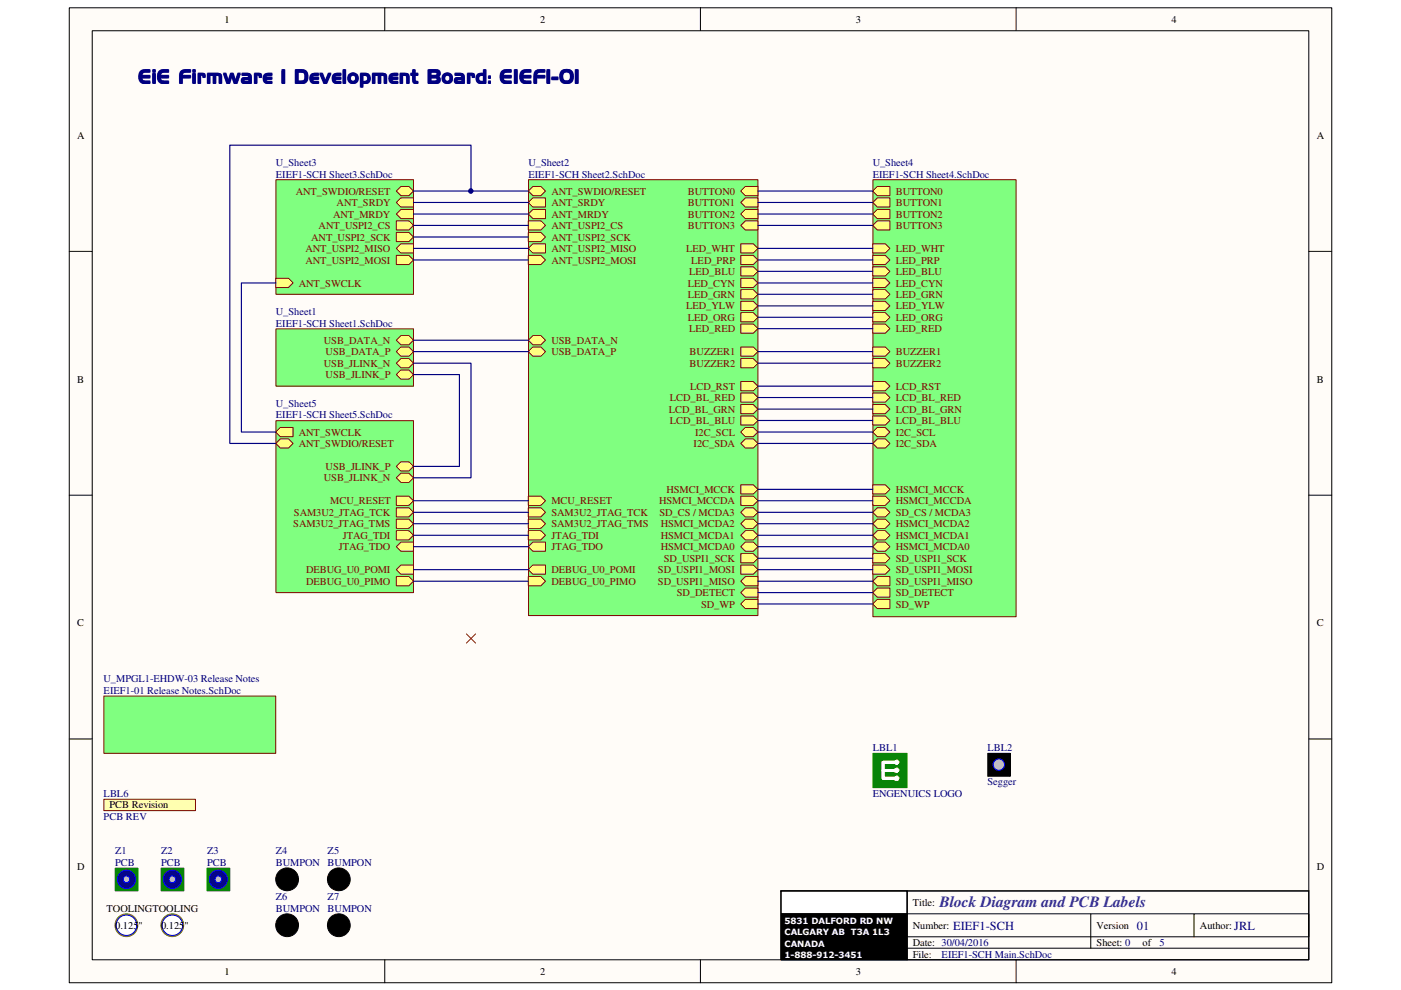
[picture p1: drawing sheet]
<svg xmlns="http://www.w3.org/2000/svg" width="297mm" height="210mm" viewBox="0 0 297 210" stroke-linecap="round" stroke-linejoin="round" font-family="sans-serif">
<path d="M14.7 1.7h267.7v206.7h-267.7z" fill="#fffcf8"/>
<path d="M14.7 1.7h267.7v206.7h-267.7z" fill="none" stroke="#000" stroke-width=".21"/>
<path d="M19.6 6.6h257.9v196.9h-257.9z" fill="#fffcf8"/>
<g fill="none" stroke="#000" stroke-width=".21">
<path d="M19.6 6.5h257.9v197h-257.9zM81.6 1.6v4.9M148.5 1.6v4.9M215.4 1.6v4.9M14.7 53.3h4.9M277.5 53.3h4.9M14.7 105h4.9M277.5 105h4.9M14.7 156.7h4.9M277.5 156.7h4.9M165.6 188.9h26.7M192.3 198.6h85.2v-4.8h-24.4v4.8"/>
<path d="M192.3 193.8h60.8M231.3 193.8v7.2M277.5 188.9h-85.2v14.6M81.6 203.5v4.9M148.5 203.5v4.9M192.3 201h85.2M215.4 203.5v4.9"/>
</g>
<path d="M165.6 189h26.7v4.8h-26.7z" fill="#fff"/>
<path d="M165.6 188.9h26.7v4.9h-26.7zM165.6 193.8h26.7v9.7h-26.7z" fill="none" stroke="#000" stroke-width=".21"/>
<path d="M165.6 188.9h111.9v14.6h-111.9zM165.6 193.8h26.7M192.3 188.9v14.6" fill="none" stroke="#000" stroke-width=".24"/>
<path d="M165.6 193.8h26.7v9.7h-26.7z" fill="#000"/>
<path d="M22.1 169.5h19.3v2.4h-19.3z" fill="#ffffb0"/>
<path d="M22 169.5h19.4v2.4h-19.4z" fill="none" stroke="#800000" stroke-width=".21"/>
<path d="M24.5 184.1h4.7v4.8h-4.7z" fill="#008000"/>
<path d="M24.4 184.1h4.8v4.8h-4.8z" fill="none" stroke="#008000" stroke-width=".21"/>
<circle cx="26.8" cy="186.4" r="1.94" fill="#11037f"/>
<circle cx="26.8" cy="186.4" r="1.94" fill="none" stroke="#00f" stroke-width=".21"/>
<circle cx="26.8" cy="186.4" r=".71" fill="#c0c0c0"/>
<circle cx="26.8" cy="186.4" r=".71" fill="none" stroke="#00f" stroke-width=".21"/>
<path d="M34.2 184.1h4.8v4.8h-4.8z" fill="#008000"/>
<path d="M34.2 184.1h4.8v4.8h-4.8z" fill="none" stroke="#008000" stroke-width=".21"/>
<circle cx="36.5" cy="186.4" r="1.94" fill="#11037f"/>
<circle cx="36.5" cy="186.4" r="1.94" fill="none" stroke="#00f" stroke-width=".21"/>
<circle cx="36.5" cy="186.4" r=".71" fill="#c0c0c0"/>
<circle cx="36.5" cy="186.4" r=".71" fill="none" stroke="#00f" stroke-width=".21"/>
<path d="M43.9 184.1h4.8v4.8h-4.8z" fill="#008000"/>
<path d="M43.9 184.1h4.8v4.8h-4.8z" fill="none" stroke="#008000" stroke-width=".21"/>
<circle cx="46.3" cy="186.4" r="1.94" fill="#11037f"/>
<circle cx="46.3" cy="186.4" r="1.94" fill="none" stroke="#00f" stroke-width=".21"/>
<circle cx="46.3" cy="186.4" r=".71" fill="#c0c0c0"/>
<circle cx="46.3" cy="186.4" r=".71" fill="none" stroke="#00f" stroke-width=".21"/>
<circle cx="26.8" cy="196.2" r="2.41" fill="#909100"/>
<circle cx="26.8" cy="196.2" r="2.41" fill="none" stroke="#808000" stroke-width=".21"/>
<circle cx="26.8" cy="196.2" r="2.17" fill="#fff"/>
<circle cx="26.8" cy="196.2" r="2.17" fill="none" stroke="#00f" stroke-width=".21"/>
<circle cx="36.5" cy="196.2" r="2.41" fill="#909100"/>
<circle cx="36.5" cy="196.2" r="2.41" fill="none" stroke="#808000" stroke-width=".21"/>
<circle cx="36.6" cy="196.2" r="2.17" fill="#fff"/>
<circle cx="36.6" cy="196.2" r="2.17" fill="none" stroke="#00f" stroke-width=".21"/>
<path d="M58.5 69.8h29.2v12.1h-29.2z" fill="#80ff80"/>
<path d="M58.5 69.7h29.2v12.2h-29.2z" fill="none" stroke="#800000" stroke-width=".21"/>
<path d="M84 72.1l1-.9h1.7l1 .9-1 1h-1.7z" fill-rule="evenodd" fill="#ffff80"/>
<path d="M84 72.1l1-.9h1.7l1 .9-1 1h-1.7z" fill="none" stroke="#800000" stroke-width=".21"/>
<path d="M84 74.5l1-.9h1.7l1 .9-1 1h-1.7z" fill-rule="evenodd" fill="#ffff80"/>
<path d="M84 74.5l1-.9h1.7l1 .9-1 1h-1.7z" fill="none" stroke="#800000" stroke-width=".21"/>
<path d="M84 77l1-1h1.7l1 1-1 1h-1.7z" fill-rule="evenodd" fill="#ffff80"/>
<path d="M84 77l1-1h1.7l1 1-1 1h-1.7z" fill="none" stroke="#800000" stroke-width=".21"/>
<path d="M84 79.4l1-1h1.7l1 1-1 1h-1.7z" fill-rule="evenodd" fill="#ffff80"/>
<path d="M84 79.4l1-1h1.7l1 1-1 1h-1.7z" fill="none" stroke="#800000" stroke-width=".21"/>
<path d="M112.1 38.1h48.6v92.4h-48.6z" fill="#80ff80"/>
<path d="M112.1 38.1h48.6v92.4h-48.6z" fill="none" stroke="#800000" stroke-width=".21"/>
<path d="M157.1 80.9h2.6l1 1-1 .9h-2.6z" fill-rule="evenodd" fill="#ffff80"/>
<path d="M157.1 80.9h2.6l1 1-1 .9h-2.6z" fill="none" stroke="#800000" stroke-width=".21"/>
<path d="M157.1 83.3h2.6l1 1-1 1h-2.6z" fill-rule="evenodd" fill="#ffff80"/>
<path d="M157.1 83.3h2.6l1 1-1 1h-2.6z" fill="none" stroke="#800000" stroke-width=".21"/>
<path d="M157.1 85.8h2.6l1 .9-1 1h-2.6z" fill-rule="evenodd" fill="#ffff80"/>
<path d="M157.1 85.8h2.6l1 .9-1 1h-2.6z" fill="none" stroke="#800000" stroke-width=".21"/>
<path d="M157.1 88.2h2.6l1 1-1 .9h-2.6z" fill-rule="evenodd" fill="#ffff80"/>
<path d="M157.1 88.2h2.6l1 1-1 .9h-2.6z" fill="none" stroke="#800000" stroke-width=".21"/>
<path d="M157.1 73.6h2.6l1 .9-1 1h-2.6z" fill-rule="evenodd" fill="#ffff80"/>
<path d="M157.1 73.6h2.6l1 .9-1 1h-2.6z" fill="none" stroke="#800000" stroke-width=".21"/>
<path d="M157.1 42.9l.9-.9h2.7v1.9h-2.7z" fill-rule="evenodd" fill="#ffff80"/>
<path d="M157.1 42.9l.9-.9h2.7v1.9h-2.7z" fill="none" stroke="#800000" stroke-width=".21"/>
<path d="M157.1 45.4l.9-1h2.7v2h-2.7z" fill-rule="evenodd" fill="#ffff80"/>
<path d="M157.1 45.4l.9-1h2.7v2h-2.7z" fill="none" stroke="#800000" stroke-width=".21"/>
<path d="M157.1 47.8l.9-1h2.7v2h-2.7z" fill-rule="evenodd" fill="#ffff80"/>
<path d="M157.1 47.8l.9-1h2.7v2h-2.7z" fill="none" stroke="#800000" stroke-width=".21"/>
<path d="M157.1 40.5l.9-1h2.7v2h-2.7z" fill-rule="evenodd" fill="#ffff80"/>
<path d="M157.1 40.5l.9-1h2.7v2h-2.7z" fill="none" stroke="#800000" stroke-width=".21"/>
<path d="M112 122.3h2.7l1 .9-1 1h-2.7z" fill-rule="evenodd" fill="#ffff80"/>
<path d="M112 122.3h2.7l1 .9-1 1h-2.7z" fill="none" stroke="#800000" stroke-width=".21"/>
<path d="M112 120.8l1-1h2.7v2h-2.7z" fill-rule="evenodd" fill="#ffff80"/>
<path d="M112 120.8l1-1h2.7v2h-2.7z" fill="none" stroke="#800000" stroke-width=".21"/>
<path d="M157.1 123.2l.9-.9h2.7v1.9h-2.7z" fill-rule="evenodd" fill="#ffff80"/>
<path d="M157.1 123.2l.9-.9h2.7v1.9h-2.7z" fill="none" stroke="#800000" stroke-width=".21"/>
<path d="M157.1 119.8h2.6l1 1-1 1h-2.6z" fill-rule="evenodd" fill="#ffff80"/>
<path d="M157.1 119.8h2.6l1 1-1 1h-2.6z" fill="none" stroke="#800000" stroke-width=".21"/>
<path d="M157.1 117.4h2.6l1 1-1 .9h-2.6z" fill-rule="evenodd" fill="#ffff80"/>
<path d="M157.1 117.4h2.6l1 1-1 .9h-2.6z" fill="none" stroke="#800000" stroke-width=".21"/>
<path d="M157.1 108.6l.9-.9h1.7l1 .9-1 1h-1.7z" fill-rule="evenodd" fill="#ffff80"/>
<path d="M157.1 108.6l.9-.9h1.7l1 .9-1 1h-1.7z" fill="none" stroke="#800000" stroke-width=".21"/>
<path d="M157.1 61.4h2.6l1 1-1 1h-2.6z" fill-rule="evenodd" fill="#ffff80"/>
<path d="M157.1 61.4h2.6l1 1-1 1h-2.6z" fill="none" stroke="#800000" stroke-width=".21"/>
<path d="M157.1 56.6h2.6l1 .9-1 1h-2.6z" fill-rule="evenodd" fill="#ffff80"/>
<path d="M157.1 56.6h2.6l1 .9-1 1h-2.6z" fill="none" stroke="#800000" stroke-width=".21"/>
<path d="M157.1 63.9h2.6l1 1-1 .9h-2.6z" fill-rule="evenodd" fill="#ffff80"/>
<path d="M157.1 63.9h2.6l1 1-1 .9h-2.6z" fill="none" stroke="#800000" stroke-width=".21"/>
<path d="M157.1 68.7h2.6l1 1-1 1h-2.6z" fill-rule="evenodd" fill="#ffff80"/>
<path d="M157.1 68.7h2.6l1 1-1 1h-2.6z" fill="none" stroke="#800000" stroke-width=".21"/>
<path d="M157.1 51.7h2.6l1 1-1 .9h-2.6z" fill-rule="evenodd" fill="#ffff80"/>
<path d="M157.1 51.7h2.6l1 1-1 .9h-2.6z" fill="none" stroke="#800000" stroke-width=".21"/>
<path d="M112 105.2h2.7l1 1-1 .9h-2.7z" fill-rule="evenodd" fill="#ffff80"/>
<path d="M112 105.2h2.7l1 1-1 .9h-2.7z" fill="none" stroke="#800000" stroke-width=".21"/>
<path d="M157.1 66.3h2.6l1 1-1 .9h-2.6z" fill-rule="evenodd" fill="#ffff80"/>
<path d="M157.1 66.3h2.6l1 1-1 .9h-2.6z" fill="none" stroke="#800000" stroke-width=".21"/>
<path d="M157.1 54.1h2.6l1 1-1 1h-2.6z" fill-rule="evenodd" fill="#ffff80"/>
<path d="M157.1 54.1h2.6l1 1-1 1h-2.6z" fill="none" stroke="#800000" stroke-width=".21"/>
<path d="M157.1 59h2.6l1 1-1 1h-2.6z" fill-rule="evenodd" fill="#ffff80"/>
<path d="M157.1 59h2.6l1 1-1 1h-2.6z" fill="none" stroke="#800000" stroke-width=".21"/>
<path d="M157.1 76h2.6l1 1-1 1h-2.6z" fill-rule="evenodd" fill="#ffff80"/>
<path d="M157.1 76h2.6l1 1-1 1h-2.6z" fill="none" stroke="#800000" stroke-width=".21"/>
<path d="M157.1 102.8h2.6l1 1-1 .9h-2.6z" fill-rule="evenodd" fill="#ffff80"/>
<path d="M157.1 102.8h2.6l1 1-1 .9h-2.6z" fill="none" stroke="#800000" stroke-width=".21"/>
<path d="M157.1 105.2h2.6l1 1-1 .9h-2.6z" fill-rule="evenodd" fill="#ffff80"/>
<path d="M157.1 105.2h2.6l1 1-1 .9h-2.6z" fill="none" stroke="#800000" stroke-width=".21"/>
<path d="M157.1 115.9l.9-1h1.7l1 1-1 1h-1.7z" fill-rule="evenodd" fill="#ffff80"/>
<path d="M157.1 115.9l.9-1h1.7l1 1-1 1h-1.7z" fill="none" stroke="#800000" stroke-width=".21"/>
<path d="M157.1 113.5l.9-1h1.7l1 1-1 1h-1.7z" fill-rule="evenodd" fill="#ffff80"/>
<path d="M157.1 113.5l.9-1h1.7l1 1-1 1h-1.7z" fill="none" stroke="#800000" stroke-width=".21"/>
<path d="M158 110.1h1.7l1 .9-1 1h-1.7l-.9-1z" fill-rule="evenodd" fill="#ffff80"/>
<path d="M158 110.1h1.7l1 .9-1 1h-1.7l-.9-1z" fill="none" stroke="#800000" stroke-width=".21"/>
<path d="M112 112.5h2.7l1 1-1 1h-2.7z" fill-rule="evenodd" fill="#ffff80"/>
<path d="M112 112.5h2.7l1 1-1 1h-2.7z" fill="none" stroke="#800000" stroke-width=".21"/>
<path d="M112 115.9l1-1h2.7v2h-2.7z" fill-rule="evenodd" fill="#ffff80"/>
<path d="M112 115.9l1-1h2.7v2h-2.7z" fill="none" stroke="#800000" stroke-width=".21"/>
<path d="M112 72.1l1-.9h1.7l1 .9-1 1h-1.7z" fill-rule="evenodd" fill="#ffff80"/>
<path d="M112 72.1l1-.9h1.7l1 .9-1 1h-1.7z" fill="none" stroke="#800000" stroke-width=".21"/>
<path d="M112 74.5l1-.9h1.7l1 .9-1 1h-1.7z" fill-rule="evenodd" fill="#ffff80"/>
<path d="M112 74.5l1-.9h1.7l1 .9-1 1h-1.7z" fill="none" stroke="#800000" stroke-width=".21"/>
<path d="M158 124.7h2.7v1.9h-2.7l-.9-1z" fill-rule="evenodd" fill="#ffff80"/>
<path d="M158 124.7h2.7v1.9h-2.7l-.9-1z" fill="none" stroke="#800000" stroke-width=".21"/>
<path d="M157.1 128.1l.9-1h2.7v1.9h-2.7z" fill-rule="evenodd" fill="#ffff80"/>
<path d="M157.1 128.1l.9-1h2.7v1.9h-2.7z" fill="none" stroke="#800000" stroke-width=".21"/>
<path d="M157.1 91.6l.9-1h1.7l1 1-1 1h-1.7z" fill-rule="evenodd" fill="#ffff80"/>
<path d="M157.1 91.6l.9-1h1.7l1 1-1 1h-1.7z" fill="none" stroke="#800000" stroke-width=".21"/>
<path d="M157.1 94l.9-1h1.7l1 1-1 1h-1.7z" fill-rule="evenodd" fill="#ffff80"/>
<path d="M157.1 94l.9-1h1.7l1 1-1 1h-1.7z" fill="none" stroke="#800000" stroke-width=".21"/>
<path d="M112 52.7l1-1h2.7v1.9h-2.7z" fill-rule="evenodd" fill="#ffff80"/>
<path d="M112 52.7l1-1h2.7v1.9h-2.7z" fill="none" stroke="#800000" stroke-width=".21"/>
<path d="M112 42.9l1-.9h2.7v1.9h-2.7z" fill-rule="evenodd" fill="#ffff80"/>
<path d="M112 42.9l1-.9h2.7v1.9h-2.7z" fill="none" stroke="#800000" stroke-width=".21"/>
<path d="M112 45.4l1-1h2.7v2h-2.7z" fill-rule="evenodd" fill="#ffff80"/>
<path d="M112 45.4l1-1h2.7v2h-2.7z" fill="none" stroke="#800000" stroke-width=".21"/>
<path d="M112 54.1h2.7l1 1-1 1h-2.7z" fill-rule="evenodd" fill="#ffff80"/>
<path d="M112 54.1h2.7l1 1-1 1h-2.7z" fill="none" stroke="#800000" stroke-width=".21"/>
<path d="M112 49.3h2.7l1 .9-1 1h-2.7z" fill-rule="evenodd" fill="#ffff80"/>
<path d="M112 49.3h2.7l1 .9-1 1h-2.7z" fill="none" stroke="#800000" stroke-width=".21"/>
<path d="M112 46.8h2.7l1 1-1 1h-2.7z" fill-rule="evenodd" fill="#ffff80"/>
<path d="M112 46.8h2.7l1 1-1 1h-2.7z" fill="none" stroke="#800000" stroke-width=".21"/>
<path d="M112 40.5l1-1h1.7l1 1-1 1h-1.7z" fill-rule="evenodd" fill="#ffff80"/>
<path d="M112 40.5l1-1h1.7l1 1-1 1h-1.7z" fill="none" stroke="#800000" stroke-width=".21"/>
<path d="M112 110.1h2.7l1 .9-1 1h-2.7z" fill-rule="evenodd" fill="#ffff80"/>
<path d="M112 110.1h2.7l1 .9-1 1h-2.7z" fill="none" stroke="#800000" stroke-width=".21"/>
<path d="M112 107.7h2.7l1 .9-1 1h-2.7z" fill-rule="evenodd" fill="#ffff80"/>
<path d="M112 107.7h2.7l1 .9-1 1h-2.7z" fill="none" stroke="#800000" stroke-width=".21"/>
<path d="M58.5 38.1h29.2v24.3h-29.2z" fill="#80ff80"/>
<path d="M58.5 38.1h29.2v24.3h-29.2z" fill="none" stroke="#800000" stroke-width=".21"/>
<path d="M84 52.7l1-1h2.7v1.9h-2.7z" fill-rule="evenodd" fill="#ffff80"/>
<path d="M84 52.7l1-1h2.7v1.9h-2.7z" fill="none" stroke="#800000" stroke-width=".21"/>
<path d="M84 42.9l1-.9h2.7v1.9h-2.7z" fill-rule="evenodd" fill="#ffff80"/>
<path d="M84 42.9l1-.9h2.7v1.9h-2.7z" fill="none" stroke="#800000" stroke-width=".21"/>
<path d="M84 45.4l1-1h2.7v2h-2.7z" fill-rule="evenodd" fill="#ffff80"/>
<path d="M84 45.4l1-1h2.7v2h-2.7z" fill="none" stroke="#800000" stroke-width=".21"/>
<path d="M84 54.1h2.7l1 1-1 1h-2.7z" fill-rule="evenodd" fill="#ffff80"/>
<path d="M84 54.1h2.7l1 1-1 1h-2.7z" fill="none" stroke="#800000" stroke-width=".21"/>
<path d="M84 49.3h2.7l1 .9-1 1h-2.7z" fill-rule="evenodd" fill="#ffff80"/>
<path d="M84 49.3h2.7l1 .9-1 1h-2.7z" fill="none" stroke="#800000" stroke-width=".21"/>
<path d="M84 46.8h2.7l1 1-1 1h-2.7z" fill-rule="evenodd" fill="#ffff80"/>
<path d="M84 46.8h2.7l1 1-1 1h-2.7z" fill="none" stroke="#800000" stroke-width=".21"/>
<path d="M58.5 59h2.7l.9 1-.9 1h-2.7z" fill-rule="evenodd" fill="#ffff80"/>
<path d="M58.5 59h2.7l.9 1-.9 1h-2.7z" fill="none" stroke="#800000" stroke-width=".21"/>
<path d="M84 40.5l1-1h1.7l1 1-1 1h-1.7z" fill-rule="evenodd" fill="#ffff80"/>
<path d="M84 40.5l1-1h1.7l1 1-1 1h-1.7z" fill="none" stroke="#800000" stroke-width=".21"/>
<path d="M185.1 38.1h30.3v92.7h-30.3z" fill="#80ff80"/>
<path d="M185.1 38.1h30.3v92.7h-30.3z" fill="none" stroke="#800000" stroke-width=".21"/>
<path d="M185 73.6h2.7l1 .9-1 1h-2.7z" fill-rule="evenodd" fill="#ffff80"/>
<path d="M185 73.6h2.7l1 .9-1 1h-2.7z" fill="none" stroke="#800000" stroke-width=".21"/>
<path d="M185 45.4l1-1h2.7v2h-2.7z" fill-rule="evenodd" fill="#ffff80"/>
<path d="M185 45.4l1-1h2.7v2h-2.7z" fill="none" stroke="#800000" stroke-width=".21"/>
<path d="M185 47.8l1-1h2.7v2h-2.7z" fill-rule="evenodd" fill="#ffff80"/>
<path d="M185 47.8l1-1h2.7v2h-2.7z" fill="none" stroke="#800000" stroke-width=".21"/>
<path d="M185 42.9l1-.9h2.7v1.9h-2.7z" fill-rule="evenodd" fill="#ffff80"/>
<path d="M185 42.9l1-.9h2.7v1.9h-2.7z" fill="none" stroke="#800000" stroke-width=".21"/>
<path d="M185 91.6l1-1h1.7l1 1-1 1h-1.7z" fill-rule="evenodd" fill="#ffff80"/>
<path d="M185 91.6l1-1h1.7l1 1-1 1h-1.7z" fill="none" stroke="#800000" stroke-width=".21"/>
<path d="M185 94l1-1h1.7l1 1-1 1h-1.7z" fill-rule="evenodd" fill="#ffff80"/>
<path d="M185 94l1-1h1.7l1 1-1 1h-1.7z" fill="none" stroke="#800000" stroke-width=".21"/>
<path d="M185 80.9h2.7l1 1-1 .9h-2.7z" fill-rule="evenodd" fill="#ffff80"/>
<path d="M185 80.9h2.7l1 1-1 .9h-2.7z" fill="none" stroke="#800000" stroke-width=".21"/>
<path d="M185 83.3h2.7l1 1-1 1h-2.7z" fill-rule="evenodd" fill="#ffff80"/>
<path d="M185 83.3h2.7l1 1-1 1h-2.7z" fill="none" stroke="#800000" stroke-width=".21"/>
<path d="M185 85.8h2.7l1 .9-1 1h-2.7z" fill-rule="evenodd" fill="#ffff80"/>
<path d="M185 85.8h2.7l1 .9-1 1h-2.7z" fill="none" stroke="#800000" stroke-width=".21"/>
<path d="M185 88.2h2.7l1 1-1 .9h-2.7z" fill-rule="evenodd" fill="#ffff80"/>
<path d="M185 88.2h2.7l1 1-1 .9h-2.7z" fill="none" stroke="#800000" stroke-width=".21"/>
<path d="M185 61.4h2.7l1 1-1 1h-2.7z" fill-rule="evenodd" fill="#ffff80"/>
<path d="M185 61.4h2.7l1 1-1 1h-2.7z" fill="none" stroke="#800000" stroke-width=".21"/>
<path d="M185 59h2.7l1 1-1 1h-2.7z" fill-rule="evenodd" fill="#ffff80"/>
<path d="M185 59h2.7l1 1-1 1h-2.7z" fill="none" stroke="#800000" stroke-width=".21"/>
<path d="M185 63.9h2.7l1 1-1 .9h-2.7z" fill-rule="evenodd" fill="#ffff80"/>
<path d="M185 63.9h2.7l1 1-1 .9h-2.7z" fill="none" stroke="#800000" stroke-width=".21"/>
<path d="M185 68.7h2.7l1 1-1 1h-2.7z" fill-rule="evenodd" fill="#ffff80"/>
<path d="M185 68.7h2.7l1 1-1 1h-2.7z" fill="none" stroke="#800000" stroke-width=".21"/>
<path d="M185 51.7h2.7l1 1-1 .9h-2.7z" fill-rule="evenodd" fill="#ffff80"/>
<path d="M185 51.7h2.7l1 1-1 .9h-2.7z" fill="none" stroke="#800000" stroke-width=".21"/>
<path d="M185 66.3h2.7l1 1-1 .9h-2.7z" fill-rule="evenodd" fill="#ffff80"/>
<path d="M185 66.3h2.7l1 1-1 .9h-2.7z" fill="none" stroke="#800000" stroke-width=".21"/>
<path d="M185 54.1h2.7l1 1-1 1h-2.7z" fill-rule="evenodd" fill="#ffff80"/>
<path d="M185 54.1h2.7l1 1-1 1h-2.7z" fill="none" stroke="#800000" stroke-width=".21"/>
<path d="M185 56.6h2.7l1 .9-1 1h-2.7z" fill-rule="evenodd" fill="#ffff80"/>
<path d="M185 56.6h2.7l1 .9-1 1h-2.7z" fill="none" stroke="#800000" stroke-width=".21"/>
<path d="M185 76h2.7l1 1-1 1h-2.7z" fill-rule="evenodd" fill="#ffff80"/>
<path d="M185 76h2.7l1 1-1 1h-2.7z" fill="none" stroke="#800000" stroke-width=".21"/>
<path d="M185 40.5l1-1h2.7v2h-2.7z" fill-rule="evenodd" fill="#ffff80"/>
<path d="M185 40.5l1-1h2.7v2h-2.7z" fill="none" stroke="#800000" stroke-width=".21"/>
<path d="M185 108.6l1-.9h1.7l1 .9-1 1h-1.7z" fill-rule="evenodd" fill="#ffff80"/>
<path d="M185 108.6l1-.9h1.7l1 .9-1 1h-1.7z" fill="none" stroke="#800000" stroke-width=".21"/>
<path d="M185 102.8h2.7l1 1-1 .9h-2.7z" fill-rule="evenodd" fill="#ffff80"/>
<path d="M185 102.8h2.7l1 1-1 .9h-2.7z" fill="none" stroke="#800000" stroke-width=".21"/>
<path d="M185 105.2h2.7l1 1-1 .9h-2.7z" fill-rule="evenodd" fill="#ffff80"/>
<path d="M185 105.2h2.7l1 1-1 .9h-2.7z" fill="none" stroke="#800000" stroke-width=".21"/>
<path d="M185 115.9l1-1h1.7l1 1-1 1h-1.7z" fill-rule="evenodd" fill="#ffff80"/>
<path d="M185 115.9l1-1h1.7l1 1-1 1h-1.7z" fill="none" stroke="#800000" stroke-width=".21"/>
<path d="M185 113.5l1-1h1.7l1 1-1 1h-1.7z" fill-rule="evenodd" fill="#ffff80"/>
<path d="M185 113.5l1-1h1.7l1 1-1 1h-1.7z" fill="none" stroke="#800000" stroke-width=".21"/>
<path d="M186 110.1h1.7l1 .9-1 1h-1.7l-1-1z" fill-rule="evenodd" fill="#ffff80"/>
<path d="M186 110.1h1.7l1 .9-1 1h-1.7l-1-1z" fill="none" stroke="#800000" stroke-width=".21"/>
<path d="M186 124.7h2.7v1.9h-2.7l-1-1z" fill-rule="evenodd" fill="#ffff80"/>
<path d="M186 124.7h2.7v1.9h-2.7l-1-1z" fill="none" stroke="#800000" stroke-width=".21"/>
<path d="M185 128.1l1-1h2.7v1.9h-2.7z" fill-rule="evenodd" fill="#ffff80"/>
<path d="M185 128.1l1-1h2.7v1.9h-2.7z" fill="none" stroke="#800000" stroke-width=".21"/>
<path d="M185 123.2l1-.9h2.7v1.9h-2.7z" fill-rule="evenodd" fill="#ffff80"/>
<path d="M185 123.2l1-.9h2.7v1.9h-2.7z" fill="none" stroke="#800000" stroke-width=".21"/>
<path d="M185 119.8h2.7l1 1-1 1h-2.7z" fill-rule="evenodd" fill="#ffff80"/>
<path d="M185 119.8h2.7l1 1-1 1h-2.7z" fill="none" stroke="#800000" stroke-width=".21"/>
<path d="M185 117.4h2.7l1 1-1 .9h-2.7z" fill-rule="evenodd" fill="#ffff80"/>
<path d="M185 117.4h2.7l1 1-1 .9h-2.7z" fill="none" stroke="#800000" stroke-width=".21"/>
<path d="M58.5 89.2h29.2v36.4h-29.2z" fill="#80ff80"/>
<path d="M58.5 89.2h29.2v36.4h-29.2z" fill="none" stroke="#800000" stroke-width=".21"/>
<path d="M84 101.3l1-1h1.7l1 1-1 1h-1.7z" fill-rule="evenodd" fill="#ffff80"/>
<path d="M84 101.3l1-1h1.7l1 1-1 1h-1.7z" fill="none" stroke="#800000" stroke-width=".21"/>
<path d="M85 97.9h1.7l1 1-1 1h-1.7l-1-1z" fill-rule="evenodd" fill="#ffff80"/>
<path d="M85 97.9h1.7l1 1-1 1h-1.7l-1-1z" fill="none" stroke="#800000" stroke-width=".21"/>
<path d="M84 105.2h2.7l1 1-1 .9h-2.7z" fill-rule="evenodd" fill="#ffff80"/>
<path d="M84 105.2h2.7l1 1-1 .9h-2.7z" fill="none" stroke="#800000" stroke-width=".21"/>
<path d="M84 112.5h2.7l1 1-1 1h-2.7z" fill-rule="evenodd" fill="#ffff80"/>
<path d="M84 112.5h2.7l1 1-1 1h-2.7z" fill="none" stroke="#800000" stroke-width=".21"/>
<path d="M84 115.9l1-1h2.7v2h-2.7z" fill-rule="evenodd" fill="#ffff80"/>
<path d="M84 115.9l1-1h2.7v2h-2.7z" fill="none" stroke="#800000" stroke-width=".21"/>
<path d="M84 122.3h2.7l1 .9-1 1h-2.7z" fill-rule="evenodd" fill="#ffff80"/>
<path d="M84 122.3h2.7l1 .9-1 1h-2.7z" fill="none" stroke="#800000" stroke-width=".21"/>
<path d="M84 120.8l1-1h2.7v2h-2.7z" fill-rule="evenodd" fill="#ffff80"/>
<path d="M84 120.8l1-1h2.7v2h-2.7z" fill="none" stroke="#800000" stroke-width=".21"/>
<path d="M84 110.1h2.7l1 .9-1 1h-2.7z" fill-rule="evenodd" fill="#ffff80"/>
<path d="M84 110.1h2.7l1 .9-1 1h-2.7z" fill="none" stroke="#800000" stroke-width=".21"/>
<path d="M84 107.7h2.7l1 .9-1 1h-2.7z" fill-rule="evenodd" fill="#ffff80"/>
<path d="M84 107.7h2.7l1 .9-1 1h-2.7z" fill="none" stroke="#800000" stroke-width=".21"/>
<path d="M58.5 91.6l.9-1h2.7v2h-2.7z" fill-rule="evenodd" fill="#ffff80"/>
<path d="M58.5 91.6l.9-1h2.7v2h-2.7z" fill="none" stroke="#800000" stroke-width=".21"/>
<path d="M58.5 94l.9-1h1.8l.9 1-.9 1h-1.8z" fill-rule="evenodd" fill="#ffff80"/>
<path d="M58.5 94l.9-1h1.8l.9 1-.9 1h-1.8z" fill="none" stroke="#800000" stroke-width=".21"/>
<g fill="none" stroke="#000080" stroke-width=".24">
<path d="M87.7 40.5h24.3M87.7 42.9h24.3M87.7 45.4h24.3M87.7 47.8h24.3M87.7 50.2h24.3M87.7 52.7h24.3M87.7 55.1h24.3M160.7 40.5h24.3M160.7 42.9h24.3M160.7 45.4h24.3M160.7 47.8h24.3M160.7 52.7h24.3"/>
<path d="M160.7 55.1h24.3M160.7 57.5h24.3M160.7 60h24.3M87.7 77h12.2v24.3h-12.2M87.7 79.4h9.7v19.5h-9.7M87.7 72.1h24.3M87.7 74.5h24.3M160.7 74.5h24.3M160.7 62.4h24.3M160.7 64.9h24.3M160.7 67.3h24.3M160.7 69.7h24.3"/>
<path d="M160.7 77h24.3M160.7 94h24.3M160.7 81.9h24.3M160.7 84.3h24.3M160.7 86.7h24.3M160.7 89.2h24.3M160.7 91.6h24.3M87.7 106.2h24.3M87.7 108.6h24.3M87.7 111h24.3M87.7 113.5h24.3M87.7 115.9h24.3"/>
<path d="M160.7 106.2h24.3M160.7 108.6h24.3M160.7 111h24.3M160.7 113.5h24.3M160.7 115.9h24.3M160.7 103.8h24.3M160.7 118.4h24.3M87.7 120.8h24.3M87.7 123.2h24.3M160.7 120.8h24.3M160.7 123.2h24.3M160.7 125.6h24.3"/>
<path d="M160.7 128.1h24.3"/>
</g>
<path d="M98.9 134.4l1.9 2M100.8 134.4l-1.9 2" fill="none" stroke="#f00" stroke-width=".21"/>
<path d="M209.5 159.8h4.7v4.8h-4.7z" fill="#000"/>
<path d="M209.4 159.7h4.8v4.9h-4.8z" fill="none" stroke="#000" stroke-width=".21"/>
<circle cx="211.8" cy="162.1" r="1.2" fill="#c0c0c0"/>
<circle cx="211.8" cy="162.1" r="1.2" fill="none" stroke="#00f" stroke-width=".21"/>
<path d="M185.1 159.8h7.2v7.2h-7.2z" fill="#008000"/>
<path d="M185.1 159.7h7.2v7.3h-7.2z" fill="none" stroke="#008000" stroke-width=".21"/>
<circle cx="190.1" cy="161.6" r=".46" fill="#fff"/>
<circle cx="190.1" cy="161.6" r=".46" fill="none" stroke="#fff" stroke-width=".21"/>
<circle cx="190.1" cy="163.3" r=".46" fill="#fff"/>
<circle cx="190.1" cy="163.3" r=".46" fill="none" stroke="#fff" stroke-width=".21"/>
<circle cx="190.1" cy="165" r=".48" fill="#fff"/>
<circle cx="190.1" cy="165" r=".48" fill="none" stroke="#fff" stroke-width=".21"/>
<path d="M187.2 163.4h3M190.2 161.6h-3v3.5h3" fill="none" stroke="#fff" stroke-width=".73"/>
<path d="M58.5 60h-7.3v31.6h7.3M99.9 40.5v-9.7h-51.2v63.2h9.8" fill="none" stroke="#000080" stroke-width=".24"/>
<circle cx="99.8" cy="40.5" r=".47" fill="#000080"/>
<circle cx="99.8" cy="40.5" r=".47" fill="none" stroke="#000080" stroke-width=".21"/>
<g fill="#000">
<circle cx="60.9" cy="196.2" r="2.41"/>
<circle cx="60.9" cy="186.4" r="2.41"/>
<circle cx="71.8" cy="196.2" r="2.42"/>
<circle cx="71.8" cy="186.4" r="2.42"/>
</g>
<g fill="none" stroke="#000" stroke-width=".21">
<circle cx="60.9" cy="196.2" r="2.41"/>
<circle cx="60.9" cy="186.4" r="2.41"/>
<circle cx="71.8" cy="196.2" r="2.42"/>
<circle cx="71.8" cy="186.4" r="2.42"/>
</g>
<path d="M22.1 147.6h36.4v12.1h-36.4z" fill="#80ff80"/>
<path d="M22 147.6h36.5v12.1h-36.5z" fill="none" stroke="#800000" stroke-width=".21"/>
<text font-size="4.1" fill="#000080" x="29.4" y="17.7">EiE Firmware 1 Development Board: EIEF1-01</text>
<text font-size="3.3" fill="#421c8b" x="199.2" y="192.3">Block Diagram and PCB Labels</text>
<g font-size="2.6" fill="#000080">
<text x="202.1" y="197.1">EIEF1-SCH</text>
<text x="241" y="197.1">01</text>
<text x="261.7" y="197.1">JRL</text>
</g>
<g font-size="2.2">
<text x="47.6" y="4.8">1</text>
<text x="114.5" y="4.8">2</text>
<text x="181.4" y="4.8">3</text>
<text x="248.4" y="4.8">4</text>
<text x="16.3" y="29.4">A</text>
<text x="279.2" y="29.4">A</text>
<text x="16.4" y="81.1">B</text>
<text x="279.2" y="81.1">B</text>
<text x="16.4" y="132.8">C</text>
<text x="279.2" y="132.8">C</text>
<text x="23.2" y="171.4">PCB Revision</text>
<text x="16.3" y="184.5">D</text>
<text x="279.2" y="184.5">D</text>
<text x="22.6" y="193.3">TOOLINGTOOLING</text>
<text x="24.4" y="196.9">0.125&quot;</text>
<text x="34.2" y="196.9">0.125&quot;</text>
<text x="193.5" y="192.1">Title:</text>
<text x="193.5" y="196.9">Number:</text>
<text x="232.5" y="196.9">Version</text>
<text x="254.4" y="196.9">Author:</text>
<text x="193.5" y="200.6">Date: 30/04/2016</text>
<text x="193.5" y="203">File:</text>
<text x="232.5" y="200.6">Sheet: 0</text>
<text x="242.2" y="200.6">of</text>
<text x="47.6" y="206.7">1</text>
<text x="114.5" y="206.7">2</text>
<text x="181.4" y="206.7">3</text>
<text x="248.4" y="206.7">4</text>
</g>
<g font-size="2.2" fill="#000080">
<text x="58.5" y="35.2">U_Sheet3</text>
<text x="112.1" y="35.2">U_Sheet2</text>
<text x="185" y="35.2">U_Sheet4</text>
<text x="58.5" y="37.6">EIEF1-SCH Sheet3.SchDoc</text>
<text x="112.1" y="37.6">EIEF1-SCH Sheet2.SchDoc</text>
<text x="185" y="37.6">EIEF1-SCH Sheet4.SchDoc</text>
<text x="58.5" y="66.8">U_Sheet1</text>
<text x="58.5" y="69.3">EIEF1-SCH Sheet1.SchDoc</text>
<text x="58.5" y="86.3">U_Sheet5</text>
<text x="58.5" y="88.7">EIEF1-SCH Sheet5.SchDoc</text>
<text x="22" y="144.7">U_MPGL1-EHDW-03 Release Notes</text>
<text x="22" y="147.1">EIEF1-01 Release Notes.SchDoc</text>
<text x="185" y="159.3">LBL1</text>
<text x="209.4" y="159.3">LBL2</text>
<text x="209.4" y="166.5">Segger</text>
<text x="22" y="169">LBL6</text>
<text x="22" y="173.8">PCB REV</text>
<text x="185" y="169">ENGENUICS LOGO</text>
<text x="24.4" y="181.1">Z1</text>
<text x="24.4" y="183.6">PCB</text>
<text x="34.2" y="181.1">Z2</text>
<text x="34.2" y="183.6">PCB</text>
<text x="43.9" y="181.1">Z3</text>
<text x="43.9" y="183.6">PCB</text>
<text x="58.5" y="181.1">Z4</text>
<text x="58.5" y="183.6">BUMPON</text>
<text x="69.5" y="181.1">Z5</text>
<text x="69.5" y="183.6">BUMPON</text>
<text x="58.5" y="190.9">Z6</text>
<text x="69.5" y="190.9">Z7</text>
<text x="58.5" y="193.3">BUMPON</text>
<text x="69.5" y="193.3">BUMPON</text>
<text x="199.6" y="203">EIEF1-SCH Main.SchDoc</text>
<text x="245.9" y="200.6">5</text>
</g>
<g font-size="2.2" fill="#800000">
<text x="62.7" y="41.3">ANT_SWDIO/RESET</text>
<text x="116.9" y="41.3">ANT_SWDIO/RESET</text>
<text x="145.8" y="41.3">BUTTON0</text>
<text x="189.9" y="41.3">BUTTON0</text>
<text x="70.6" y="46.1">ANT_MRDY</text>
<text x="71.4" y="43.7">ANT_SRDY</text>
<text x="116.9" y="43.7">ANT_SRDY</text>
<text x="116.9" y="46.1">ANT_MRDY</text>
<text x="145.8" y="43.7">BUTTON1</text>
<text x="145.8" y="46.1">BUTTON2</text>
<text x="189.9" y="46.1">BUTTON2</text>
<text x="189.9" y="43.7">BUTTON1</text>
<text x="64.8" y="53.4">ANT_USPI2_MISO</text>
<text x="66" y="51">ANT_USPI2_SCK</text>
<text x="67.6" y="48.6">ANT_USPI2_CS</text>
<text x="116.9" y="53.4">ANT_USPI2_MISO</text>
<text x="116.9" y="51">ANT_USPI2_SCK</text>
<text x="116.9" y="48.6">ANT_USPI2_CS</text>
<text x="145.5" y="53.4">LED_WHT</text>
<text x="145.8" y="48.6">BUTTON3</text>
<text x="189.9" y="48.6">BUTTON3</text>
<text x="189.9" y="53.4">LED_WHT</text>
<text x="64.8" y="55.9">ANT_USPI2_MOSI</text>
<text x="116.9" y="55.9">ANT_USPI2_MOSI</text>
<text x="146.1" y="58.3">LED_BLU</text>
<text x="146.6" y="55.9">LED_PRP</text>
<text x="189.9" y="55.9">LED_PRP</text>
<text x="189.9" y="58.3">LED_BLU</text>
<text x="63.4" y="60.7">ANT_SWCLK</text>
<text x="145.5" y="65.6">LED_YLW</text>
<text x="145.8" y="63.2">LED_GRN</text>
<text x="145.8" y="60.7">LED_CYN</text>
<text x="189.9" y="63.2">LED_GRN</text>
<text x="189.9" y="60.7">LED_CYN</text>
<text x="189.9" y="65.6">LED_YLW</text>
<text x="145.8" y="68">LED_ORG</text>
<text x="146.1" y="70.4">LED_RED</text>
<text x="189.9" y="70.4">LED_RED</text>
<text x="189.9" y="68">LED_ORG</text>
<text x="68.7" y="72.9">USB_DATA_N</text>
<text x="68.7" y="77.8">USB_JLINK_N</text>
<text x="69" y="75.3">USB_DATA_P</text>
<text x="116.9" y="72.9">USB_DATA_N</text>
<text x="116.9" y="75.3">USB_DATA_P</text>
<text x="146.2" y="75.3">BUZZER1</text>
<text x="146.2" y="77.8">BUZZER2</text>
<text x="189.9" y="75.3">BUZZER1</text>
<text x="189.9" y="77.8">BUZZER2</text>
<text x="69" y="80.2">USB_JLINK_P</text>
<text x="146.3" y="82.6">LCD_RST</text>
<text x="189.9" y="82.6">LCD_RST</text>
<text x="141.8" y="87.5">LCD_BL_GRN</text>
<text x="142" y="85">LCD_BL_RED</text>
<text x="142" y="89.9">LCD_BL_BLU</text>
<text x="189.9" y="85">LCD_BL_RED</text>
<text x="189.9" y="87.5">LCD_BL_GRN</text>
<text x="189.9" y="89.9">LCD_BL_BLU</text>
<text x="63.4" y="92.4">ANT_SWCLK</text>
<text x="63.4" y="94.8">ANT_SWDIO/RESET</text>
<text x="147.1" y="94.8">I2C_SDA</text>
<text x="147.4" y="92.4">I2C_SCL</text>
<text x="189.9" y="92.4">I2C_SCL</text>
<text x="189.9" y="94.8">I2C_SDA</text>
<text x="69" y="99.7">USB_JLINK_P</text>
<text x="68.7" y="102.1">USB_JLINK_N</text>
<text x="70" y="106.9">MCU_RESET</text>
<text x="116.9" y="106.9">MCU_RESET</text>
<text x="139.7" y="106.9">HSMCI_MCCDA</text>
<text x="141.3" y="104.5">HSMCI_MCCK</text>
<text x="189.9" y="104.5">HSMCI_MCCK</text>
<text x="189.9" y="106.9">HSMCI_MCCDA</text>
<text x="62.2" y="111.8">SAM3U2_JTAG_TMS</text>
<text x="62.3" y="109.4">SAM3U2_JTAG_TCK</text>
<text x="116.9" y="111.8">SAM3U2_JTAG_TMS</text>
<text x="116.9" y="109.4">SAM3U2_JTAG_TCK</text>
<text x="139.8" y="109.4">SD_CS / MCDA3</text>
<text x="140.1" y="111.8">HSMCI_MCDA2</text>
<text x="189.9" y="109.4">SD_CS / MCDA3</text>
<text x="189.9" y="111.8">HSMCI_MCDA2</text>
<text x="71.8" y="116.7">JTAG_TDO</text>
<text x="72.7" y="114.3">JTAG_TDI</text>
<text x="116.9" y="114.3">JTAG_TDI</text>
<text x="116.9" y="116.7">JTAG_TDO</text>
<text x="140.1" y="116.7">HSMCI_MCDA0</text>
<text x="140.1" y="114.3">HSMCI_MCDA1</text>
<text x="140.7" y="119.1">SD_USPI1_SCK</text>
<text x="189.9" y="116.7">HSMCI_MCDA0</text>
<text x="189.9" y="114.3">HSMCI_MCDA1</text>
<text x="189.9" y="119.1">SD_USPI1_SCK</text>
<text x="64.9" y="124">DEBUG_U0_PIMO</text>
<text x="64.9" y="121.5">DEBUG_U0_POMI</text>
<text x="116.9" y="124">DEBUG_U0_PIMO</text>
<text x="116.9" y="121.5">DEBUG_U0_POMI</text>
<text x="139.5" y="124">SD_USPI1_MISO</text>
<text x="139.5" y="121.5">SD_USPI1_MOSI</text>
<text x="189.9" y="124">SD_USPI1_MISO</text>
<text x="189.9" y="121.5">SD_USPI1_MOSI</text>
<text x="143.5" y="126.4">SD_DETECT</text>
<text x="148.6" y="128.8">SD_WP</text>
<text x="189.9" y="126.4">SD_DETECT</text>
<text x="189.9" y="128.8">SD_WP</text>
</g>
<g font-size="1.8" fill="#fff">
<text x="166.3" y="195.8">5831 DALFORD RD NW</text>
<text x="166.3" y="198.2">CALGARY AB T3A 1L3</text>
<text x="166.3" y="200.7">CANADA</text>
<text x="166.3" y="203.1">1-888-912-3451</text>
</g>
</svg>
